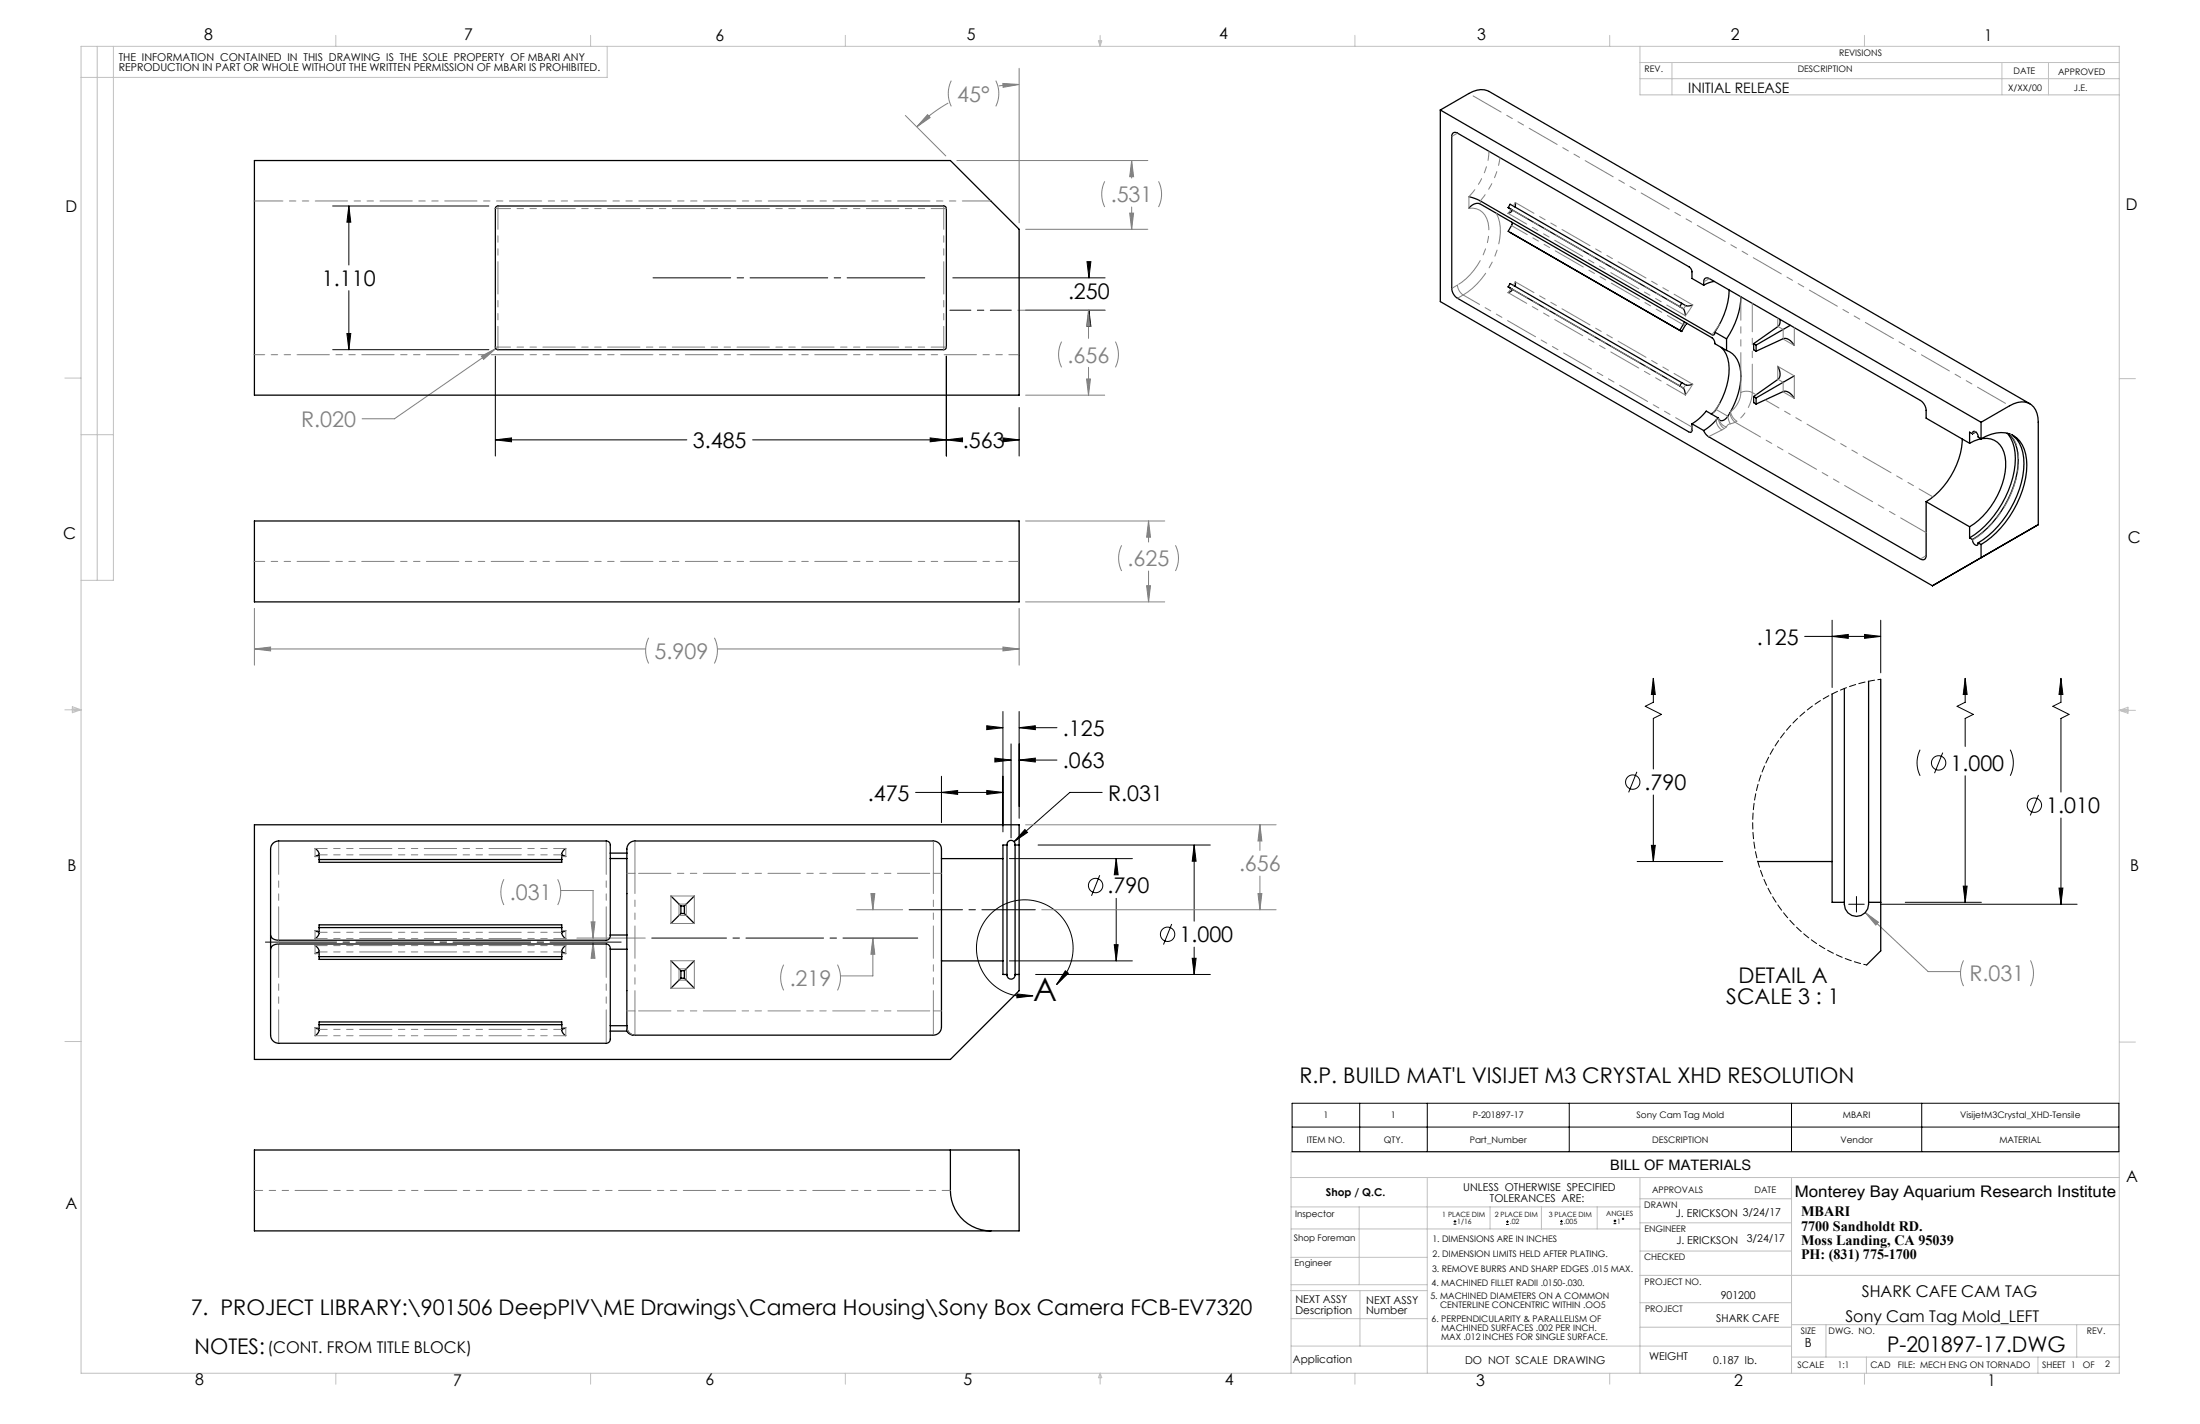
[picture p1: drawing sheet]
<svg xmlns="http://www.w3.org/2000/svg" width="432mm" height="279mm" viewBox="0 0 432 279" stroke-linecap="round" stroke-linejoin="round" font-family="sans-serif">
<g fill="none" stroke="#c0c0c0" stroke-width=".2">
<path d="M15.9 9.1h400.1v260.3h-400.1zM19.1 9.1v104.8M22.3 9.1v104.8h-6.4M65.9 6.9v2.2M115.9 6.9v2.2M119.2 9.1v6.1h-103.3M165.9 6.9v2.2M215.6 8h.6l-.3 1.1zM215.7 8l.2 1.1M215.9 6.9v2.2M216 8l-.1 1.1M265.9 6.9v2.2"/>
<path d="M315.9 6.9v2.2M321.9 9.1v9.5h94.1M321.9 15.4h94.1M321.9 12.3h94.1M328.2 12.3v6.3M365.9 6.9v2.2M392.9 12.3v6.3M402.1 12.3v6.3M12.7 74.2h3.2M416 74.3h3.1M15.9 85.3h6.4M12.7 139.3h3.2"/>
<path d="M14.2 139l1.7 .3M14.2 138.7l1.7 .6-1.7 .5zM15.9 139.3l-1.7 .2M416 139.4h3.1M416 139.4l1.7-.6v1.1zM416 139.4l1.7 .2M417.7 139.1l-1.7 .3M12.7 204.4h3.2M416 204.5h3.1M253.4 231h162.6M253.4 236.8h68.5M266.8 236.8v15.3"/>
<path d="M280.1 231v38.4M292.5 236.8v4.3M302.5 236.8v4.3M313.5 236.8v4.3M321.9 231v38.4M321.9 239.9h29.7M321.9 235.2h29.7M351.6 231v38.4M416 226.1h-162.6v43.3M253.4 241.1h68.5M253.4 253.2h26.7M253.4 258.7h26.7"/>
<path d="M253.4 252.1h26.7M253.4 246.7h26.7M266.9 253.2v10.9M321.9 250.2h94.1M321.9 245.5h29.7M321.9 255.6h29.7M351.6 259.9h64.4M358.4 259.9v6.4M407.6 259.9v6.4M65.9 269.4v2.2M115.9 269.4v2.2M165.9 269.4v2.2"/>
<path d="M215.9 269.4v2.2M215.9 269.4l.3 .9h-.6zM253.4 264.1h98.2M265.9 269.4v2.2M315.9 269.4v2.2M321.9 260.4h29.7M351.6 266.3h64.4M365.9 269.4v2.2M366.3 266.3v3.1M400 266.3v3.1"/>
</g>
<g fill="none" stroke="#000" stroke-width=".2">
<path d="M65.3 40.4h30.7M68.5 40.4l.4 3.2h-.8zM68.5 40.4v11.6M68.5 57v11.6M187 54.5h29.9M213.3 51.3h.8l-.4 3.2zM213.7 53.8v.7M65.3 68.6h30.7M68.1 65.4h.8l-.4 3.2zM97.2 69.9v19.6M185.7 69.9v19.6M200 80v9.5"/>
<path d="M201.3 60.9h15.6M213.7 60.9l.4 3.1h-.8zM213.7 60.9v.7M97.2 86.3l3.2-.4v.8zM97.2 86.3h37.6M147.7 86.3h40.1M182.6 85.9l3.1 .4-3.1 .4zM185.7 86.3l3.2-.4v.8zM196.9 85.9l3.1 .4-3.1 .4zM198.4 86.3h1.6M196.8 139.6v23.6M200 139.6v21"/>
<path d="M324.5 133.1l.4 3.2h-.8zM324.5 133.1v4.7l-1.6 .8 3.2 1.6-1.6 .8v9.9M354.2 124.9h14.9M359.6 124.9l3.2-.4v.7zM359.6 121.7v13.2M366 124.5l3.1 .4-3.1 .3zM369.1 121.7v10.3M385.7 133.1l.4 3.2h-.8zM385.7 133.1v4.7l-1.6 .8 3.2 1.6-1.6 .8v5.5M404.5 133.1l.4 3.2h-.8zM404.5 133.1v4.7l-1.6 .8 3.2 1.6-1.6 .8v14.4M179.7 155.5h17.1"/>
<path d="M184.8 155.5l3.2-.4v.8zM184.8 152.3v9.1M193.7 155.1l3.1 .4-3.1 .4zM193.7 142.4l3.1 .4-3.1 .4zM195.3 148.8l3.1 .3-3.1 .4zM196.1 142.8h.7M197.7 149.1h.7M198.4 146v18.4M200 142.8l3.2-.4v.8zM200 149.1l3.2-.3v.7zM200 142.8h7.4M200 149.1h7.4"/>
<path d="M216.3 155.5h-6.3l-11 9.6M321.3 151.4l-1.6 4.1M324.5 156v13M376.9 147.1a5.7 5.7 0 0 0 0 5.1M381.3 147.7l-1.6 4M385.7 152.2v24.8M394.6 147.1a5.7 5.7 0 0 1 0 5.1M400.1 156l-1.6 4M198.1 168.5h24.2M201.2 162.8l.5 .5-2.7 1.8zM203.7 165.8h33.9M215.8 171.7l-1.6 4.1"/>
<path d="M219.1 168.5l.4 3.1h-.8zM219.1 168.5v2.7M219.1 176.3v12.2M234.4 165.8l.4 3.2h-.8zM234.4 165.8v14.9M321.3 169h16.8M324.1 165.9h.8l-.4 3.1zM362.9 177.4h3M364.4 175.9v3M369.1 177.4h38.6M374 177h14.9M385.3 173.9h.8l-.4 3.1z"/>
<path d="M404.1 174.2h.8l-.4 3.2zM404.5 160.5v16.9M198.1 188.5h24.2M199.6 195l3.2 .4-3.2 .4zM203.3 191.2h34.3M207.4 193.2a9.5 9.5 0 0 0-1.6-15.4 9.5 9.5 0 0 0-14 6.6 9.5 9.5 0 0 0 11 11M209.1 190.5l.6 .5-2.3 2.2zM218.7 185.4h.8l-.4 3.1zM230 181.3l-1.6 4M234 188h.8l-.4 3.2zM234.4 185.8v5.4M253.6 216.5h162.3v9.5h-162.3z"/>
<path d="M266.9 216.5v9.5M280.1 216.5v9.5M308 216.5v9.5M351.6 216.5v9.5M377.2 216.5v9.5M253.6 221.1h162.3"/>
<circle cx="320.5" cy="153.5" r="1.41"/>
<circle cx="380.5" cy="149.7" r="1.41"/>
<circle cx="399.3" cy="158" r="1.41"/>
<circle cx="215" cy="173.7" r="1.41"/>
<circle cx="229.2" cy="183.3" r="1.41"/>
</g>
<g fill="none" stroke="#808080" stroke-width=".2">
<path d="M186.7 15.8a5.6 5.6 0 0 0 0 5.1M195.4 15.8a5.6 5.6 0 0 1 0 5.1M196.8 16.4l3.2 .2-3.1 .5zM200 13.4v30.3M200 16.6l-4 .3M177.7 22.7l7.9 7.9M182 22.5l.6 .6-2.7 1.8zM186.1 20.2a28.4 28.4 0 0 0-6.2 4.7M187.8 31.5h37.5M216.8 35.6a5.6 5.6 0 0 0 0 5M222.1 31.5v3.4M222.1 31.5l.4 3.2h-.8z"/>
<path d="M227.4 35.6a5.6 5.6 0 0 1 0 5M201.3 45h24M221.7 41.8h.8l-.4 3.2zM222.1 40.6v4.4M94.5 69.9l2.8-1.5-2.4 2.1zM97.3 68.4l-19.9 13.8h-6.3M199.8 60.9h17M201.3 77.5h15.5M208.4 67a5.6 5.6 0 0 0 0 5.1M213.3 74.4h.7l-.4 3.1zM213.6 60.9v5.5M213.6 72.1v5.4"/>
<path d="M213.6 60.9l.4 3.1h-.7zM218.9 67a5.6 5.6 0 0 1 0 5.1M49.9 119.4v11.1M200 119.4v11.1M201.3 102.2h27.3M201.3 118.1h27.3M220.2 107a5.6 5.6 0 0 0 0 5M225 114.9h.8l-.4 3.2zM225.4 102.2v4.1M225.4 112v6.1M225.4 102.2l.4 3.2h-.8zM230.7 107a5.6 5.6 0 0 1 0 5"/>
<path d="M49.9 127.3h76.8M49.9 127.3l3.2-.3v.7zM127.3 125.1a5.6 5.6 0 0 0 0 5.1M140.2 125.1a5.6 5.6 0 0 1 0 5.1M140.8 127.3h59.2M196.9 127l3.1 .3-3.1 .4zM98.9 172.5a5.6 5.6 0 0 0 0 5.1M109.5 172.5a5.6 5.6 0 0 1 0 5.1M110.1 174.7h6.3v9.4M168.1 178.5h9.1M170.9 175.3h.8l-.4 3.2zM171.3 177.7v.8"/>
<path d="M201.3 161.8h49.2M204.5 178.5h46M246.9 175.3h.8l-.4 3.2zM247.3 161.8v5.1M247.3 171.9v6.6M247.3 161.8l.4 3.2h-.8zM366.1 179.1l2.6 1.8-.5 .6zM366.1 179.1l12.3 11.5h6.4M113.2 184.1h13.5M116 180.9h.8l-.4 3.2zM116.4 184.9l.4 3.1h-.8zM116.4 184.9v.7"/>
<path d="M153.8 189.3a5.6 5.6 0 0 0 0 5M164.4 189.3a5.6 5.6 0 0 1 0 5M171.3 184.1v7.4h-6.3M171.3 184.1l.4 3.1h-.8zM385.4 188.4a5.6 5.6 0 0 0 0 5.1M398.5 188.4a5.6 5.6 0 0 1 0 5.1"/>
</g>
<path d="M186.4 60.9h12.1" fill="none" stroke="#000" stroke-width=".2" stroke-dasharray="15.2 1.3 1.3 1.3" stroke-dashoffset="11.1"/>
<path d="M127.7 54.5h54.3" fill="none" stroke="#000" stroke-width=".2" stroke-dasharray="15.2 1.3 1.3 1.3" stroke-dashoffset="-.5"/>
<path d="M203.2 178.5h-24.8" fill="none" stroke="#000" stroke-width=".2" stroke-dasharray="15.2 1.3 1.3 1.3" stroke-dashoffset="4.8"/>
<path d="M127.9 184.1h52.2" fill="none" stroke="#000" stroke-width=".2" stroke-dasharray="15.2 1.3 1.3 1.3" stroke-dashoffset=".6"/>
<path d="M52.1 184.9h69.8" fill="none" stroke="#000" stroke-width=".2" stroke-dasharray="15.2 1.3 1.3 1.3" stroke-dashoffset="1.3"/>
<g fill="#000">
<path d="M184.8 155.5l3.2-.4v.8zM193.7 155.1l3.1 .4-3.1 .4zM218.7 185.4h.8l-.4 3.1zM219.1 168.5l.4 3.1h-.8zM200 142.8l3.2-.4v.8zM193.7 142.4l3.1 .4-3.1 .4zM234 188h.8l-.4 3.2zM234.4 165.8l.4 3.2h-.8zM201.2 162.8l-2.2 2.3 2.7-1.8zM195.3 148.8l3.1 .3-3.1 .4zM200 149.1l3.2-.3v.7zM182.6 85.9l3.1 .4-3.1 .4zM97.2 86.3l3.2-.4v.8zM68.1 65.4h.8l-.4 3.2zM68.5 40.4l.4 3.2h-.8zM213.3 51.3h.8l-.4 3.2zM213.7 60.9l.4 3.1h-.8zM196.9 85.9l3.1 .4-3.1 .4zM185.7 86.3l3.2-.4v.8zM366 124.5l3.1 .4-3.1 .3zM359.6 124.9l3.2-.4v.7zM324.1 165.9h.8l-.4 3.1zM324.5 133.1l.4 3.2h-.8zM385.3 173.9h.8l-.4 3.1zM385.7 133.1l.4 3.2h-.8zM404.1 174.2h.8l-.4 3.2zM404.5 133.1l.4 3.2h-.8z"/>
<path d="M209.1 190.5l.6 .5-2.3 2.2zM199.6 195l3.2 .4-3.2 .4z"/>
</g>
<path d="M246.9 175.3h.8l-.4 3.2zM247.3 161.8l.4 3.2h-.8zM171.3 184.1l.4 3.1h-.8zM170.9 175.3h.8l-.4 3.2zM116 180.9h.8l-.4 3.2zM116.4 184.9l.4 3.1h-.8zM225.4 102.2l.4 3.2h-.8zM225 114.9h.8l-.4 3.2zM49.9 127.3l3.2-.3v.7zM196.9 127l3.1 .3-3.1 .4zM196.8 16.4l3.2 .2-3.1 .5zM182 22.5l.6 .6-2.7 1.8zM222.1 31.5l.4 3.2h-.8zM221.7 41.8h.8l-.4 3.2zM94.5 69.9l.4 .6 2.4-2.1zM213.6 60.9l.4 3.1h-.7zM213.3 74.4h.7l-.4 3.1zM366.1 179.1l2.1 2.4 .5-.6z" fill="#808080"/>
<g fill="none" stroke="#000" stroke-width=".25">
<path d="M49.9 31.5h136.6l13.5 13.5v32.5h-150.1zM282.7 21.6l5.6-3.3a3.9 3.9 0 0 1 4-.3l106.1 61.2M282.7 21.6v37.6l96.6 55.7M282.7 21.6l106.1 61.3M288.3 38.6l2.3 .8 45.4 26.3a.39 .39 0 0 0 .5-.1 .39 .39 0 0 0 .1-.4M297.4 39.7v.2a.39 .39 0 0 1-.2 .6M97.4 40.6l.3-.2h87.5a.51 .51 0 0 1 .5 .5v27.2a.51 .51 0 0 1-.5 .5h-87.5a.51 .51 0 0 1-.5-.5v-27.2zM288.3 40.9a1.93 1.93 0 0 1 2.3-.9l45.4 26.3a1.35 1.35 0 0 1 .6 1.1l2.3 1.4M296.7 41.1v.1a.62 .62 0 0 1-.7 .7M296.7 56.7a.62 .62 0 0 1-.7 .7M296.7 43.6v.5l-.7 1.3 34.1 19.6M297.4 55.3v.2a.39 .39 0 0 1-.2 .6"/>
<path d="M330.1 59.5l-33.7-19.4-.4 .6 34.4 19.9a1.79 1.79 0 0 1 .4 1.3M330.1 59.5l-.4 .7M330.1 59.5l.8 .5M330.9 60h.1M332.2 59.8l-.7 .2h-.6M334.4 56v-.7a.68 .68 0 0 1 .3-.7 .68 .68 0 0 1 .8 .1l41.4 23.9a2.48 2.48 0 0 1 1.1 1.9v1.5l8.6 5M334.4 56l-2.3-1.4-.1-1.5-.5-.7-45.4-26.3a.68 .68 0 0 0-.8-.1 .68 .68 0 0 0-.4 .8v29.8a2.48 2.48 0 0 0 1.2 1.9l45.4 26.3a.34 .34 0 0 0 .4 0 .34 .34 0 0 0 .2-.4v-1.2M336.5 55.2l-1 .3-1.1 .5M339.4 56.9a15.3 15.3 0 0 1-2.8 8.3M341.7 58.2a15.5 15.5 0 0 1-2.8 8.3M329.7 75.7l.7 .4a1.79 1.79 0 0 1 .4 1.4M330.1 75.1l-.4 .6"/>
<path d="M330.6 63.2l-.9 1.6 .4 .2M330.9 75.5l-34.5-19.9-.4 .7 33.7 19.4M330.9 63.7l-.8 1.3M330.9 75.5h.1M330.9 63.7h.1M331.1 63.4l-.2 .3M332.2 75.4l-.7 .2-.6-.1M336.6 65.2l2.3 1.3M337.8 68.2a5.8 5.8 0 0 1 1.5 5.2 15 15 0 0 1-2.9 7.5l-.6 .3M338.9 68.8a4.8 4.8 0 0 1 2.8 5 16.2 16.2 0 0 1-2.4 7.5v.1a1.61 1.61 0 0 1-1.7 1.1l-.4-.5M338.9 66.5v2.3M344.2 67.4l.5 .3"/>
<path d="M344.2 67.4v1.2l.5 .3M344.2 77.8v1.2l.5 .3M344.2 77.8l.5 .3M344.7 67.7v1.2M344.7 78.1v1.2M348.9 71.9a2.06 2.06 0 0 1 .1 2.5l-4.8 3.4M349.3 62.7v.9l-.3 .5-4.8 3.3M351.4 63.8l-6.7 3.9M352.2 67.8a2.06 2.06 0 0 0-2.2-1.3l-5.3 2.4M352.2 73.7l-7.5 4.4M352.2 78.2a2.06 2.06 0 0 0-2.2-1.4l-5.3 2.5M332.1 83.2l2.3 1.3"/>
<path d="M334.4 84.5l.4 .7 .6 .5 41.5 24a.68 .68 0 0 0 .8 .1 .68 .68 0 0 0 .3-.8v-10.6M337.2 82a11 11 0 0 1-2.8 2.5M337.2 82l-2.3-1.3a10.3 10.3 0 0 1-2.8 2.5M378 98.4l8.6 5M385.1 86.1a15.7 15.7 0 0 1-7.1 12.3M386.6 87a4.9 4.9 0 0 1 5.4-.2 6.1 6.1 0 0 1 1.5 5.9 16 16 0 0 1-6.9 10.7M387.1 85.1l.2-.4a.96 .96 0 0 1 1 1.1l.5 .3M387.1 85.1l-.5-.3v2.2M387.8 84.8l-.7 .3M388.8 82.9l5.6-3.3a3.6 3.6 0 0 1 4.8 .3 4.7 4.7 0 0 1 .9 3v20M388.8 86.1a6.5 6.5 0 0 1 6.4-.6 6.2 6.2 0 0 1 2.6 5.8 19.8 19.8 0 0 1-9 15.5M388.8 82.9v3.2"/>
<path d="M394 85a8.6 8.6 0 0 1 1.3 7.4 20.1 20.1 0 0 1-8.7 13.1M394.3 85.1a7.4 7.4 0 0 1 1.8 6.4 20.1 20.1 0 0 1-9 14.4M394.9 85.3a6.3 6.3 0 0 1 2.3 5.7 19.8 19.8 0 0 1-8.9 15.5M49.9 102.2h150.1v15.9h-150.1zM386.6 103.4v2.1M386.6 105.5l.5 .4M387.1 105.9l.2 .6a.57 .57 0 0 0 .9 .3l.1-.3M388.3 106.5l.5 .3M388.8 106.8v2.6M388.8 109.4l-9.5 5.5M400.1 102.9l-20.8 12M400.1 102.9l-11.3 6.5"/>
<path d="M359.6 136.2v32.8M362 135.1v41.9M366.8 133.7v43.3M369.1 133.3v43.7M61.8 166.5a1.3 1.3 0 0 1 .8 1.2v.9M62.6 168.1a.42 .42 0 0 0-.4-.3 .42 .42 0 0 0-.4 .3M62.6 168.6v.6h47.7v-.6M62.6 168.6h47.7M110.3 168.1a.42 .42 0 0 1 .4-.3 .42 .42 0 0 1 .4 .3M111.1 166.5a1.3 1.3 0 0 0-.8 1.2v.9M119.8 167.4v-1.6a.79 .79 0 0 0-.8-.8h-64.3a1.59 1.59 0 0 0-1.6 1.6v36.5a1.59 1.59 0 0 0 1.6 1.6h64.3a.79 .79 0 0 0 .8-.8v-1.6M119.8 167.4v1.1"/>
<path d="M119.8 168.5v15M119.8 168.5h3.2M119.8 167.4h3.2M123 167.4a1.8 1.8 0 0 1 1.6-2.4h58.6a1.59 1.59 0 0 1 1.6 1.6v1.9M123 167.4v1.1M123 168.5v15M131.7 175.8l1.9 2M133.6 179.2l-1.9 2M133.6 177.8v1.4M133.6 179.2h.7M133.6 177.8h.7M134.3 179.2l2 2"/>
<path d="M134.3 177.8v1.4M136.3 175.8l-2 2M184.8 168.5v20M184.8 168.5h12M196.8 168.5v20M197.6 165.8a.8 .8 0 0 1 .8-.9 .8 .8 0 0 1 .8 .9M197.6 165.8v25.4M197.6 165.8h-.8v2.7M199.2 165.8v25.4M199.2 165.8h.8M200 165.8v25.4M200 165.8v-4h-150.1v46.1h136.6l13.5-13.5v-3.2"/>
<path d="M345 169h14.6M359.6 169v8h2.4M362 177a2.41 2.41 0 0 0 2.4 2.8 2.41 2.41 0 0 0 2.4-2.8M366.8 177h2.3M369.1 177v9.6l-2.7 2.7M53.1 186.2a1.33 1.33 0 0 1 1.6-1h64.3a.9 .9 0 0 1 .8 1M53.1 183.5a1.33 1.33 0 0 0 1.6 1h64.3a.87 .87 0 0 0 .8-1M61.8 185.5a1.3 1.3 0 0 1 .8 1.3v.9M61.8 182.6a.42 .42 0 0 0 .4 .3 .42 .42 0 0 0 .4-.3M62.6 187.1a.42 .42 0 0 0-.4-.3 .42 .42 0 0 0-.4 .3M62.6 187.7v.5h47.7v-.5M62.6 182v-.5h47.7v.5"/>
<path d="M62.6 182v.9a1.3 1.3 0 0 1-.8 1.3M62.6 187.7h47.7M62.6 182h47.7M110.3 182v.9a1.3 1.3 0 0 0 .8 1.3M110.3 187.1a.42 .42 0 0 1 .4-.3 .42 .42 0 0 1 .4 .3M111.1 182.6h-.1a.42 .42 0 0 1-.3 .3 .42 .42 0 0 1-.4-.3M111.1 185.5a1.3 1.3 0 0 0-.8 1.3v.9M119.8 186.2v15M119.8 183.5h3.2M119.8 186.2h3.2M123 186.2v15M123 183.5v2.7"/>
<path d="M131.7 188.5l1.9 2M133.6 191.9l-1.9 2M133.6 190.5v1.4M133.6 190.5h.7M133.6 191.9h.7M134.3 191.9l2 2M134.3 190.5v1.4M136.3 188.5l-2 2M184.8 188.5v13a1.59 1.59 0 0 1-1.6 1.6h-58.8a1.59 1.59 0 0 1-1.4-.8M184.8 188.5h12M196.8 188.5v2.7h.8M197.6 191.2a.8 .8 0 0 0 .8 .9 .8 .8 0 0 0 .8-.9"/>
<path d="M199.2 191.2h.8M61.8 201.6a.42 .42 0 0 0 .4 .3 .42 .42 0 0 0 .4-.3M62.6 201.1v-.6h47.7v.6M62.6 201.1v.9a1.3 1.3 0 0 1-.8 1.2M62.6 201.1h47.7M110.3 201.1v.9a1.3 1.3 0 0 0 .8 1.2M111.1 201.6h-.1a.42 .42 0 0 1-.3 .3 .42 .42 0 0 1-.4-.3M119.8 201.2v1.1M119.8 202.3h3.2M119.8 201.2h3.2M123 201.5a1.59 1.59 0 0 0 1.6 1.6M123 201.5v.8"/>
<path d="M123 201.2v.3M49.9 225.6h150.1v15.9h-150.1zM186.5 225.6v8a7.9 7.9 0 0 0 8 7.9"/>
</g>
<path d="M54.7 165v19.5M54.7 185.2v19.5M119 184.5v-19.5M119 204.7v-19.5" fill="none" stroke="#808080" stroke-width=".2" stroke-dasharray="6.3 1.3 1.3 1.3 1.3 1.3" stroke-dashoffset="-.2"/>
<g fill="none" stroke="#808080" stroke-width=".2" stroke-dasharray="6.3 1.3 1.3 1.3 1.3 1.3">
<path d="M286.1 26.1l-1.2 .7M290.6 39.4v.6M97.7 40.9h-.5M97.7 40.9v-.5M185.2 40.4v.5M185.7 40.9h-.5M284.9 56.6l1.2-.7M287.2 57.9l-1.1 .6M287.2 57.9a2.48 2.48 0 0 1-1.1-2M288.3 40.9v-2.3M296 41.9l.6-.8M296 57.4l.6-.8"/>
<path d="M297 40.4l.4-.7M297 56l.4-.7M332.2 59.8l-1.4 2.1M335.5 54.7l-1.1 .6M341.7 58.2h.1M97.7 68.1h-.5M97.7 68.1v.5M185.2 68.6v-.5M185.7 68.1h-.5M330.4 60.6l.5-.6M330.4 76.2l.5-.7M330.9 63.7l-.5-.1"/>
<path d="M332.2 75.4l-1.4 2.1M336 65.7l1.5-2.1M341.7 77v-3.2M341.7 77a2.48 2.48 0 0 1 2.2 0M343.9 77l.8 .5M348.9 71.9l3.3 1.8M348.9 74.5v-2.6M348.9 64.1v-1.7M350 64.6l-1-.5M350 66.5v-1.9M350 75l-1-.6M350 76.8v-1.8"/>
<path d="M352.2 73.7v4.5M352.2 78.2l-2.3-1.3M352.2 64.3v3.5M352.2 67.8l-2.3-1.3M331.5 84.8l.6-.4M336.2 81l1.3-1.8M336.8 80.3l2.3 1.4M336.8 82.4a2.48 2.48 0 0 0 1.2 2M336.8 82.4l.5-.3M337.3 82.1a2.48 2.48 0 0 0 1.1 2M337.4 82.3a2.03 2.03 0 0 0 1.4 1.5M338 84.4l-2.6 1.3"/>
<path d="M338.4 84.1l-.4 .3M338.8 83.8l-.4 .3M339.1 81.7l.5 1.5M339.5 81a2.74 2.74 0 0 0 1 1.9M339.6 83.2l-.4 .1-.4 .5M339.7 80.8a5 5 0 0 0 2-3.8M339.7 80.8a2.74 2.74 0 0 0 1.2 1.8M340.5 82.9l-.9 .3M340.9 82.6l-.4 .3M387.1 85l.6-.3M376.9 109.7l1.1-.7M61.8 168.1v-1.6"/>
<path d="M62.6 168.1h-.8M111.1 168.1h-.8M111.1 166.5v1.6M124.6 165v6.4M124.6 171.4h-1.6M131.7 175.8h4.6M133.3 177.4v2.2M133.3 179.6h1.4M134.7 179.6v-2.2M134.7 177.4h-1.4M136.3 175.8v5.4M183.2 171.4v-6.4"/>
<path d="M183.2 171.4h1.6M54.7 184.5v.7M61.8 187.1v-1.6M61.8 184.2v-1.6M61.8 182.6h.8M62.6 187.1h-.8M110.3 182.6h.8M111.1 187.1h-.8M111.1 185.5v1.6M111.1 182.6v1.6M123 198.3h1.6M124.6 198.3v4.8"/>
<path d="M131.7 181.2v-5.4M131.7 193.9v-5.4M131.7 188.5h4.6M133.3 190.1v2.2M133.3 192.3h1.4M134.7 190.1h-1.4M134.7 192.3v-2.2M136.3 181.2h-4.6M136.3 188.5v5.4M136.3 193.9h-4.6M183.2 198.3h1.6M61.8 203.2v-1.6"/>
<path d="M61.8 201.6h.8M110.3 201.6h.8M111.1 201.6v1.6M123 201.5a1.58 1.58 0 0 0 1.6 1.6M183.2 203.1v-4.8"/>
</g>
<path d="M61.8 166.5h49.3M61.8 185.5h49.3M111.1 184.2h-49.3M111.1 203.2h-49.3" fill="none" stroke="#808080" stroke-width=".2" stroke-dasharray="6.3 1.3 1.3 1.3 1.3 1.3" stroke-dashoffset="4"/>
<path d="M124.6 171.4h58.6M124.6 198.3h58.6" fill="none" stroke="#808080" stroke-width=".2" stroke-dasharray="6.3 1.3 1.3 1.3 1.3 1.3" stroke-dashoffset="-.7"/>
<path d="M294.4 30.9a16.7 16.7 0 0 1-3.8 8.5M110.3 167.7h-47.7M62.6 182.9h47.7M110.3 186.8h-47.7M62.6 202h47.7" fill="none" stroke="#808080" stroke-width=".2" stroke-dasharray="6.3 1.3 1.3 1.3 1.3 1.3" stroke-dashoffset="4.8"/>
<path d="M124.6 171.4v26.9M183.2 198.3v-26.9" fill="none" stroke="#808080" stroke-width=".2" stroke-dasharray="6.3 1.3 1.3 1.3 1.3 1.3" stroke-dashoffset="2.4"/>
<path d="M49.9 69.6h150.1M49.9 110.2h150.1" fill="none" stroke="#808080" stroke-width=".2" stroke-dasharray="6.3 1.3 1.3 1.3 1.3 1.3" stroke-dashoffset="4.3"/>
<path d="M288.3 18.3l106.1 61.3" fill="none" stroke="#808080" stroke-width=".2" stroke-dasharray="6.3 1.3 1.3 1.3 1.3 1.3" stroke-dashoffset="-.9"/>
<path d="M394.5 85.2a8.6 8.6 0 0 1 1.5 7.5 20.3 20.3 0 0 1-8.9 13.3" fill="none" stroke="#808080" stroke-width=".2" stroke-dasharray="6.3 1.3 1.3 1.3 1.3 1.3" stroke-dashoffset="3.7"/>
<path d="M346.4 78.5l33 19" fill="none" stroke="#808080" stroke-width=".2" stroke-dasharray="6.3 1.3 1.3 1.3 1.3 1.3" stroke-dashoffset="3.2"/>
<path d="M49.9 39.4h144.6M343.9 59.5v17.5" fill="none" stroke="#808080" stroke-width=".2" stroke-dasharray="6.3 1.3 1.3 1.3 1.3 1.3" stroke-dashoffset=".8"/>
<path d="M340.5 82.9l37.5 21.6" fill="none" stroke="#808080" stroke-width=".2" stroke-dasharray="6.3 1.3 1.3 1.3 1.3 1.3" stroke-dashoffset=".6"/>
<path d="M343.9 77a7.5 7.5 0 0 1-3 5.6" fill="none" stroke="#808080" stroke-width=".2" stroke-dasharray="6.3 1.3 1.3 1.3 1.3 1.3" stroke-dashoffset="3.3"/>
<path d="M297.4 39.7l34.8 20.1M297.4 55.3l34.8 20.1M330.8 61.9l-34.8-20M330.8 77.5l-34.8-20.1" fill="none" stroke="#808080" stroke-width=".2" stroke-dasharray="6.3 1.3 1.3 1.3 1.3 1.3" stroke-dashoffset="2.1"/>
<path d="M341.7 73.8v-15.6" fill="none" stroke="#808080" stroke-width=".2" stroke-dasharray="6.3 1.3 1.3 1.3 1.3 1.3" stroke-dashoffset="1.7"/>
<path d="M293.7 41.8a8.9 8.9 0 0 1 .1 7.3 16.3 16.3 0 0 1-6.6 8.8" fill="none" stroke="#808080" stroke-width=".2" stroke-dasharray="6.3 1.3 1.3 1.3 1.3 1.3" stroke-dashoffset=".2"/>
<path d="M332.1 83.8l-44.9-25.9" fill="none" stroke="#808080" stroke-width=".2" stroke-dasharray="6.3 1.3 1.3 1.3 1.3 1.3" stroke-dashoffset="2.7"/>
<path d="M296.7 41.1l33.6 19.4M296.7 56.7l33.6 19.4M330.3 63.7l-33.6-19.4" fill="none" stroke="#808080" stroke-width=".2" stroke-dasharray="6.3 1.3 1.3 1.3 1.3 1.3" stroke-dashoffset="2.8"/>
<path d="M288.3 38.6a13.8 13.8 0 0 0 3.9-8.9" fill="none" stroke="#808080" stroke-width=".2" stroke-dasharray="6.3 1.3 1.3 1.3 1.3 1.3" stroke-dashoffset="4.5"/>
<path d="M286.1 55.9a13.5 13.5 0 0 0 6.1-11.3 3.5 3.5 0 0 0-3.9-3.7" fill="none" stroke="#808080" stroke-width=".2" stroke-dasharray="6.3 1.3 1.3 1.3 1.3 1.3" stroke-dashoffset="-.3"/>
<path d="M185.2 40.9h-87.5M97.7 68.1h87.5" fill="none" stroke="#808080" stroke-width=".2" stroke-dasharray="6.3 1.3 1.3 1.3 1.3 1.3" stroke-dashoffset="3.9"/>
<path d="M97.7 40.9v27.2M185.2 68.1v-27.2" fill="none" stroke="#808080" stroke-width=".2" stroke-dasharray="6.3 1.3 1.3 1.3 1.3 1.3" stroke-dashoffset="2.3"/>
<path d="M49.9 233.6h136.6" fill="none" stroke="#808080" stroke-width=".2" stroke-dasharray="6.3 1.3 1.3 1.3 1.3 1.3" stroke-dashoffset="4.7"/>
<path d="M369.1 133.3l-2.5 .4-2.4 .6-2.4 .9-2.2 1-2.3 1.2-1.9 1.4-1.9 1.5-1.8 1.8-1.6 1.9-1.5 2.1-1.2 2-1.1 2.4-.9 2.2-.7 2.5-.4 2.5-.3 2.4v2.6l.2 2.4 .5 2.6 .6 2.4 .8 2.3 1.1 2.3 1.3 2.2 1.4 2 1.6 1.8 1.8 1.9 2 1.6 2 1.4 2.2 1.3 2.2 1 2.4 .8 2.3 .6" fill="none" stroke="#000" stroke-width=".2" stroke-dasharray="1.3 .6" stroke-dashoffset=".7"/>
<g fill="none" stroke="#000" stroke-width=".2">
<path d="M285.3 239.7h.5M285.6 239.4v.5M295.6 239.7h.5M295.9 239.4v.6M306.2 239.6h.5M306.5 239.4v.5M316.7 239.6h.5M317 239.3v.5M285.3 240.2h.5M295.6 240.2h.5M306.2 240.2h.5M316.7 240.1h.5"/>
<circle cx="318.6" cy="239.1" r=".13"/>
</g>
<text font-size="6.3" x="202.8" y="196.4">A</text>
<g font-size="4.2" fill="#808080">
<text x="187.9" y="19.9">45°</text>
<text x="218" y="39.7">.531</text>
<text x="209.5" y="71.1">.656</text>
<text x="59.1" y="83.8">R.020</text>
<text x="221.3" y="111.1">.625</text>
<text x="128.5" y="129.3">5.909</text>
<text x="243.2" y="171">.656</text>
<text x="100.1" y="176.6">.031</text>
<text x="155" y="193.4">.219</text>
<text x="386.6" y="192.6">R.031</text>
</g>
<g font-size="4.2">
<text x="63.2" y="56.1">1.110</text>
<text x="209.6" y="58.8">.250</text>
<text x="136" y="87.9">3.485</text>
<text x="189" y="87.9">.563</text>
<text x="344.8" y="126.5">.125</text>
<text x="208.6" y="144.4">.125</text>
<text x="208.6" y="150.7">.063</text>
<text x="322.8" y="155">.790</text>
<text x="382.8" y="151.2">1.000</text>
<text x="170.3" y="157.1">.475</text>
<text x="217.5" y="157.1">R.031</text>
<text x="401.6" y="159.5">1.010</text>
<text x="217.4" y="175.3">.790</text>
<text x="231.5" y="184.9">1.000</text>
<text x="338.8" y="197">SCALE 3 : 1</text>
<text x="341.2" y="192.8">DETAIL A</text>
<text x="255.1" y="212.4">R.P. BUILD MAT'L VISIJET M3 CRYSTAL XHD RESOLUTION</text>
<text x="37.4" y="257.9">7. PROJECT LIBRARY:\901506 DeepPIV\ME Drawings\Camera Housing\Sony Box Camera FCB-EV7320</text>
<text x="38.2" y="265.7">NOTES:</text>
<text x="370.4" y="265.2">P-201897-17.DWG</text>
</g>
<g font-size="3.2">
<text x="40" y="7.9">8</text>
<text x="91.1" y="7.9">7</text>
<text x="140.4" y="8.1">6</text>
<text x="189.8" y="7.9">5</text>
<text x="239.3" y="7.6">4</text>
<text x="289.9" y="7.9">3</text>
<text x="339.7" y="7.9">2</text>
<text x="389.5" y="8.1">1</text>
<text x="12.8" y="41.6">D</text>
<text x="417.3" y="41.1">D</text>
<text x="12.4" y="105.7">C</text>
<text x="417.6" y="106.5">C</text>
<text x="13.3" y="170.9">B</text>
<text x="418.1" y="170.8">B</text>
<text x="417.3" y="231.9">A</text>
<text x="12.9" y="237.2">A</text>
<text x="365.4" y="254.5">SHARK CAFE CAM TAG</text>
<text x="362.2" y="259.4">Sony Cam Tag Mold_LEFT</text>
<text x="52.5" y="265.5">(CONT. FROM TITLE BLOCK)</text>
<text x="38.3" y="271.8">8</text>
<text x="88.9" y="272">7</text>
<text x="138.5" y="271.8">6</text>
<text x="189.1" y="271.8">5</text>
<text x="240.4" y="271.8">4</text>
<text x="289.7" y="272">3</text>
<text x="340.3" y="272">2</text>
<text x="390.1" y="272">1</text>
</g>
<text font-size="3.1" x="352.3" y="234.8">Monterey Bay Aquarium Research Institute</text>
<g font-size="2.8">
<text x="331.4" y="18.2">INITIAL RELEASE</text>
<text x="316" y="229.5">BILL OF MATERIALS</text>
<text x="353.5" y="238.7">MBARI</text>
<text x="353.5" y="241.5">7700 Sandholdt RD.</text>
<text x="353.5" y="244.3">Moss Landing, CA 95039</text>
<text x="353.5" y="247.1">PH: (831) 775-1700</text>
</g>
<text font-size="2.5" x="354.2" y="264.4">B</text>
<g font-size="2.1">
<text x="23.3" y="11.9">THE INFORMATION CONTAINED IN THIS DRAWING IS THE SOLE PROPERTY OF MBARI ANY</text>
<text x="23.3" y="14">REPRODUCTION IN PART OR WHOLE WITHOUT THE WRITTEN PERMISSION OF MBARI IS PROHIBITED.</text>
<text x="287.2" y="233.7">UNLESS OTHERWISE SPECIFIED</text>
<text x="260.2" y="234.7">Shop / Q.C.</text>
<text x="292.4" y="235.9">TOLERANCES ARE:</text>
<text x="328.9" y="238.8">J. ERICKSON 3/24/17</text>
<text x="329" y="244.1">J. ERICKSON</text>
<text x="342.9" y="243.7">3/24/17</text>
<text x="254.3" y="255.7">NEXT ASSY</text>
<text x="254.3" y="257.8">Description</text>
<text x="268.1" y="255.8">NEXT ASSY</text>
<text x="268.1" y="257.9">Number</text>
<text x="337.7" y="254.8">901200</text>
<text x="336.9" y="259.4">SHARK CAFE</text>
<text x="253.8" y="267.4">Application</text>
<text x="287.6" y="267.7">DO NOT SCALE DRAWING</text>
<text x="323.7" y="266.8">WEIGHT</text>
<text x="336.3" y="267.6">0.187 lb.</text>
</g>
<g font-size="1.8">
<text x="361" y="10.9">REVISIONS</text>
<text x="322.8" y="14.1">REV.</text>
<text x="352.8" y="14.1">DESCRIPTION</text>
<text x="394.2" y="17.9">X/XX/00</text>
<text x="395.2" y="14.6">DATE</text>
<text x="403.9" y="14.6">APPROVED</text>
<text x="407.1" y="17.8">J.E.</text>
<text x="259.7" y="219.3">1</text>
<text x="273" y="219.3">1</text>
<text x="289.1" y="219.3">P-201897-17</text>
<text x="321.2" y="219.3">Sony Cam Tag Mold</text>
<text x="361.7" y="219.3">MBARI</text>
<text x="384.7" y="219.3">VisijetM3Crystal_XHD-Tensile</text>
<text x="256.5" y="224.2">ITEM NO.</text>
<text x="271.6" y="224.2">QTY.</text>
<text x="288.5" y="224.2">Part_Number</text>
<text x="324.3" y="224.2">DESCRIPTION</text>
<text x="361.2" y="224.2">Vendor</text>
<text x="392.4" y="224.2">MATERIAL</text>
<text x="254.2" y="238.8">Inspector</text>
<text x="322.7" y="237">DRAWN</text>
<text x="324.2" y="234.1">APPROVALS</text>
<text x="344.4" y="234">DATE</text>
<text x="253.9" y="243.5">Shop Foreman</text>
<text x="281.1" y="243.7">1. DIMENSIONS ARE IN INCHES</text>
<text x="322.7" y="241.7">ENGINEER</text>
<text x="254.1" y="248.5">Engineer</text>
<text x="281.1" y="249.7">3. REMOVE BURRS AND SHARP EDGES .015 MAX.</text>
<text x="281.2" y="246.7">2. DIMENSION LIMITS HELD AFTER PLATING.</text>
<text x="322.7" y="247.2">CHECKED</text>
<text x="280.8" y="254.8">5. MACHINED DIAMETERS ON A COMMON</text>
<text x="281" y="252.4">4. MACHINED FILLET RADII .0150-.030.</text>
<text x="282.7" y="256.6">CENTERLINE CONCENTRIC WITHIN .OO5</text>
<text x="322.8" y="252.2">PROJECT NO.</text>
<text x="322.9" y="257.5">PROJECT</text>
<text x="281" y="259.4">6. PERPENDICULARITY &amp; PARALLELISM OF</text>
<text x="282.9" y="262.9">MAX .012 INCHES FOR SINGLE SURFACE.</text>
<text x="282.9" y="261.2">MACHINED SURFACES .002 PER INCH.</text>
<text x="353.4" y="261.8">SIZE</text>
<text x="358.9" y="261.7">DWG. NO.</text>
<text x="409.6" y="261.8">REV.</text>
<text x="352.8" y="268.4">SCALE</text>
<text x="360.7" y="268.3">1:1</text>
<text x="367.1" y="268.5">CAD</text>
<text x="372.5" y="268.5">FILE: MECH ENG ON TORNADO</text>
<text x="400.8" y="268.3">SHEET 1</text>
<text x="408.8" y="268.4">OF</text>
<text x="413.2" y="268.3">2</text>
</g>
<g font-size="1.4">
<text x="283.1" y="238.8">1 PLACE DIM</text>
<text x="293.4" y="238.8">2 PLACE DIM</text>
<text x="304" y="238.8">3 PLACE DIM</text>
<text x="315.2" y="238.7">ANGLES</text>
<text x="286" y="240.2">1/16</text>
<text x="296.3" y="240.2">.02</text>
<text x="306.9" y="240.2">.005</text>
<text x="317.4" y="240.1">1</text>
</g>
</svg>
